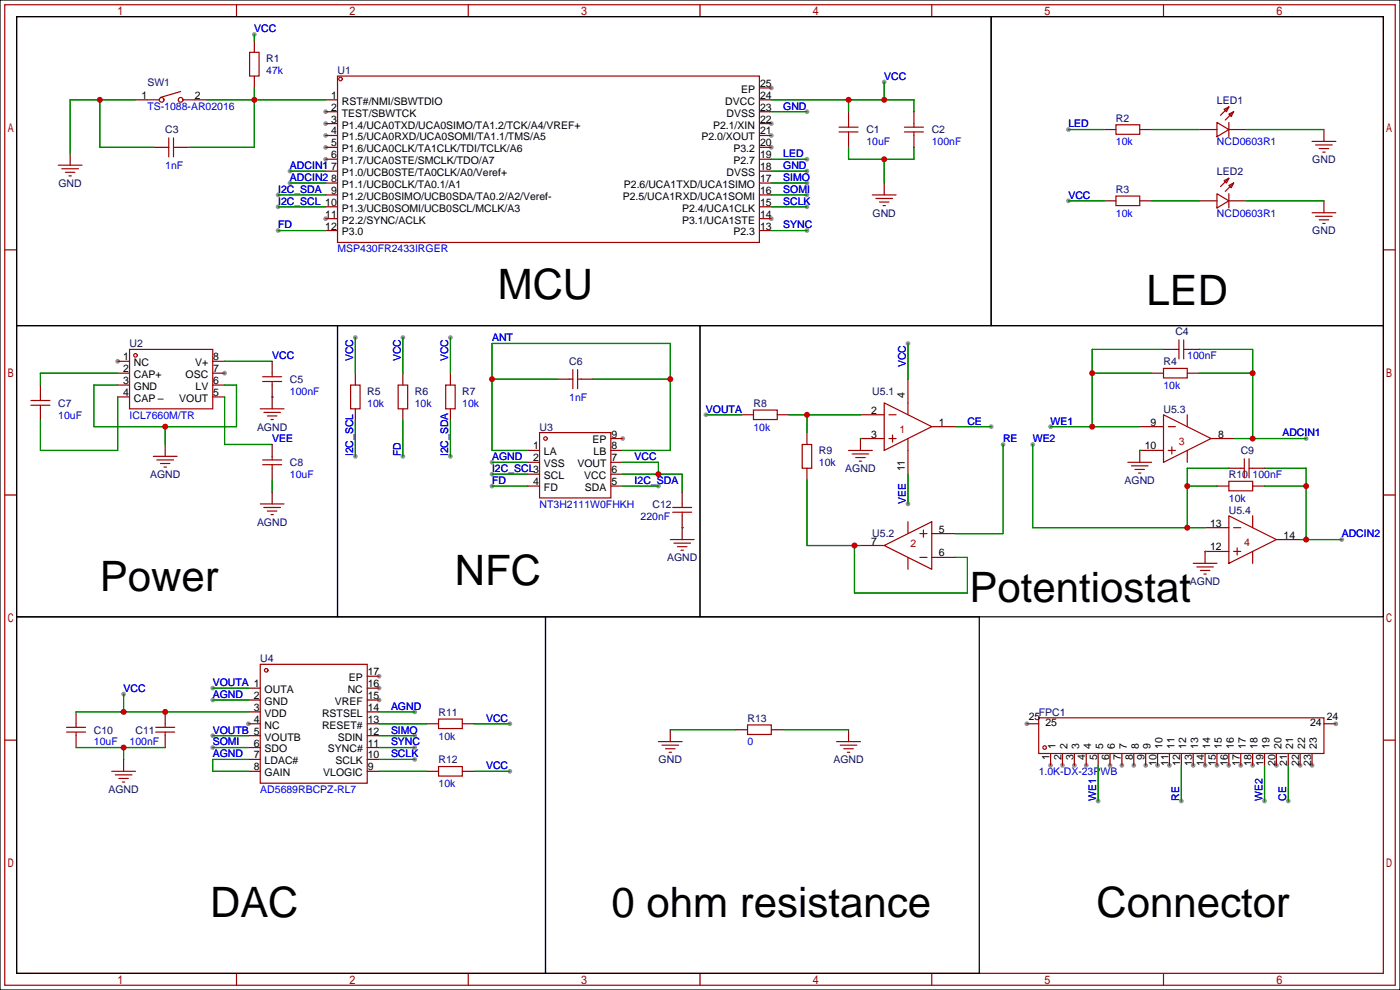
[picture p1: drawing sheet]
<svg xmlns="http://www.w3.org/2000/svg" width="299mm" height="212mm" viewBox="0 0 299 212" stroke-linecap="round" stroke-linejoin="round" font-family="sans-serif">
<path d="M0 0h299.2v211.6h-299.2z" fill="#fff" stroke="#000" stroke-width=".25"/>
<g fill="#999">
<circle cx="69.6" cy="23.9" r=".51"/>
<circle cx="69.6" cy="26.4" r=".51"/>
<circle cx="69.6" cy="29" r=".51"/>
<circle cx="69.6" cy="31.5" r=".51"/>
<circle cx="69.6" cy="34" r=".51"/>
<circle cx="69.6" cy="46.7" r=".51"/>
<circle cx="164.8" cy="46.7" r=".51"/>
<circle cx="164.8" cy="31.5" r=".51"/>
<circle cx="164.8" cy="29" r=".51"/>
<circle cx="164.8" cy="26.4" r=".51"/>
<circle cx="164.8" cy="18.8" r=".51"/>
<circle cx="53.1" cy="154.7" r=".51"/>
<circle cx="81" cy="149.6" r=".51"/>
<circle cx="81" cy="147.1" r=".51"/>
<circle cx="81" cy="144.5" r=".51"/>
<circle cx="25.1" cy="77.2" r=".51"/>
<circle cx="48" cy="79.8" r=".51"/>
<circle cx="133.1" cy="93.7" r=".51"/>
<circle cx="224.5" cy="163.6" r=".51"/>
<circle cx="227.1" cy="163.6" r=".51"/>
<circle cx="229.6" cy="163.6" r=".51"/>
<circle cx="232.2" cy="163.6" r=".51"/>
<circle cx="237.2" cy="163.6" r=".51"/>
<circle cx="239.8" cy="163.6" r=".51"/>
<circle cx="242.3" cy="163.6" r=".51"/>
<circle cx="244.9" cy="163.6" r=".51"/>
<circle cx="247.4" cy="163.6" r=".51"/>
<circle cx="249.9" cy="163.6" r=".51"/>
<circle cx="255" cy="163.6" r=".51"/>
<circle cx="257.6" cy="163.6" r=".51"/>
<circle cx="260.1" cy="163.6" r=".51"/>
<circle cx="262.6" cy="163.6" r=".51"/>
<circle cx="265.2" cy="163.6" r=".51"/>
<circle cx="267.7" cy="163.6" r=".51"/>
<circle cx="272.8" cy="163.6" r=".51"/>
<circle cx="277.9" cy="163.6" r=".51"/>
<circle cx="280.4" cy="163.6" r=".51"/>
<circle cx="285.5" cy="154.7" r=".51"/>
<circle cx="219.5" cy="154.7" r=".51"/>
<circle cx="62" cy="39.1" r=".51"/>
<circle cx="189" cy="17.5" r=".51"/>
<circle cx="54.4" cy="7.4" r=".51"/>
<circle cx="228.3" cy="27.7" r=".51"/>
<circle cx="26.4" cy="148.3" r=".51"/>
<circle cx="45.5" cy="147.1" r=".51"/>
<circle cx="45.5" cy="149.6" r=".51"/>
<circle cx="45.5" cy="157.2" r=".51"/>
<circle cx="45.5" cy="159.8" r=".51"/>
<circle cx="88.6" cy="152.1" r=".51"/>
<circle cx="88.6" cy="157.2" r=".51"/>
<circle cx="88.6" cy="159.8" r=".51"/>
<circle cx="88.6" cy="162.3" r=".51"/>
<circle cx="109" cy="164.8" r=".51"/>
<circle cx="194.1" cy="107.7" r=".51"/>
<circle cx="194.1" cy="73.4" r=".51"/>
<circle cx="150.9" cy="88.6" r=".51"/>
<circle cx="211.8" cy="91.2" r=".51"/>
<circle cx="214.4" cy="95" r=".51"/>
<circle cx="224.5" cy="91.2" r=".51"/>
<circle cx="279.1" cy="93.7" r=".51"/>
<circle cx="109" cy="154.7" r=".51"/>
<circle cx="286.8" cy="115.3" r=".51"/>
<circle cx="220.7" cy="95" r=".51"/>
<circle cx="62" cy="36.6" r=".51"/>
<circle cx="105.2" cy="101.3" r=".51"/>
<circle cx="140.7" cy="103.9" r=".51"/>
<circle cx="105.2" cy="103.9" r=".51"/>
<circle cx="105.2" cy="98.8" r=".51"/>
<circle cx="75.9" cy="97.5" r=".51"/>
<circle cx="96.3" cy="97.5" r=".51"/>
<circle cx="86.1" cy="97.5" r=".51"/>
<circle cx="75.9" cy="72.1" r=".51"/>
<circle cx="96.3" cy="72.1" r=".51"/>
<circle cx="86.1" cy="72.1" r=".51"/>
<circle cx="59.4" cy="44.2" r=".51"/>
<circle cx="59.4" cy="41.7" r=".51"/>
<circle cx="59.4" cy="49.3" r=".51"/>
<circle cx="228.3" cy="42.9" r=".51"/>
<circle cx="172.5" cy="49.3" r=".51"/>
<circle cx="172.5" cy="44.2" r=".51"/>
<circle cx="172.5" cy="41.7" r=".51"/>
<circle cx="172.5" cy="39.1" r=".51"/>
<circle cx="172.5" cy="36.6" r=".51"/>
<circle cx="172.5" cy="34" r=".51"/>
<circle cx="172.5" cy="23.9" r=".51"/>
<circle cx="275.3" cy="171.2" r=".51"/>
<circle cx="270.3" cy="171.2" r=".51"/>
<circle cx="252.5" cy="171.2" r=".51"/>
<circle cx="234.7" cy="171.2" r=".51"/>
</g>
<g fill="none" stroke="#a10000" stroke-width=".25">
<path d="M1 1h297.2v209.6h-297.2zM3.6 3.6h292.1v204.4h-292.1zM38.6 19.6l-4.3 1.2M50.5 1v2.6M53.3 11.2h2.1v5.1h-2.1zM72.1 16.3h90.2v35.5h-90.2zM100.1 1v2.6M149.6 1v2.6M199.1 1v2.6M248.7 1v2.6M12.4 35.3h5.1M13.2 36.1h3.6"/>
<path d="M14 36.8h2M14.7 37.6h.5M31.5 21.3h2.5M35.3 31.5h.8M36.1 29.5v4M37.1 29.5v4M37.1 31.5h.7M39.1 21.3h2.6M179.3 28.2h4.1M179.3 27.2h4.1M181.4 26.4v.8M181.4 28.2v.8"/>
<path d="M193.3 28.2h4.1M193.3 27.2h4.1M195.3 26.4v.8M195.3 28.2v.8M238.5 26.7h5.1v2h-5.1zM260.1 26.2l2.5 1.5-2.5 1.5zM261.6 23.4l1-.5-.5 1zM261.6 38.6l1-.5-.5 1zM262.6 24.4l1.1-.5-.6 1zM262.6 39.6l1.1-.5-.6 1zM262.6 22.9l-1.7 1.7M262.6 26.2v3"/>
<path d="M262.6 38.1l-1.7 1.8M263.7 23.9l-1.8 1.8M263.7 39.1l-1.8 1.8M280.4 30.2h5.1M281.2 31h3.5M281.9 31.8h2.1M282.7 32.5h.5M1 53.4h2.6M186.4 41.7h5.1M187.2 42.4h3.6M188 43.2h2M188.7 43.9h.5"/>
<path d="M238.5 41.9h5.1v2h-5.1zM260.1 41.4l2.5 1.5-2.5 1.5zM262.6 41.4v3M280.4 45.5h5.1M281.2 46.2h3.5M281.9 47h2.1M282.7 47.8h.5M295.7 53.4h2.5M27.7 74.7h17.8v12.7h-17.8zM58.2 79.8v.7M122.4 79v4.1M123.4 79v4.1"/>
<path d="M248.7 78.7h5v2.1h-5zM251.2 74.7h.8M252 72.6v4.1M253 72.6v4.1M253 74.7h.7M6.6 86.6h4.1M6.6 85.6h4.1M8.6 84.8v.8M8.6 86.6v.8M32.8 97.5h5M33.5 98.3h3.6M34.3 99.1h2"/>
<path d="M35.1 99.8h.5M55.6 87.4h5.1M56.1 98.3h4.1M56.1 81.5h4.1M56.1 80.5h4.1M56.1 99.3h4.1M56.4 88.1h3.5M57.1 88.9h2.1M57.9 89.7h.5M58.2 81.5v.8M58.2 97.5v.8M58.2 99.3v.8"/>
<path d="M74.9 82.3h2.1v5.1h-2.1zM85.1 82.3h2v5.1h-2zM95.2 82.3h2.1v5.1h-2.1zM115.3 92.5h15.3v13.9h-15.3zM121.7 81h.7M123.4 81h.8M161 87.6h5.1v2.1h-5.1zM171.4 95h2.1v5.1h-2.1zM181.4 96.3h5M182.1 97h3.6M182.9 97.8h2M183.6 98.6h.5"/>
<path d="M189 86.1l10.1 5.1-10.1 5.1zM190 88.6h1.5M190 93.7h1.5M190.8 93v1.5M194.1 86.1v2.5M194.1 93.7v2.6M241 98.8h5.1M241.8 99.6h3.6M248.7 88.6l10.1 5.1-10.1 5.1zM249.7 91.2h1.5M249.7 96.3h1.5M250.4 95.5v1.5"/>
<path d="M253.7 88.6v2.6M253.7 96.3v2.5M265.9 98v4.1M267 98v4.1M1 105.8h2.6M55.6 107.7h5.1M56.4 108.5h3.5M57.1 109.2h2.1M57.9 110h.5M143.3 115.3h5M143.8 108.5h4M143.8 109.5h4"/>
<path d="M144 116.1h3.6M144.8 116.8h2M145.5 117.6h.5M145.8 107.7v.8M145.8 109.5v.7M189 116.6l10.1-5.1v10.2zM194.1 111.5v2.5M194.1 119.1v2.6M196.6 119.1h1.5M196.6 114h1.5M197.4 113.3v1.5M242.6 100.3h2"/>
<path d="M243.3 101.1h.5M262.6 102.9h5.1v2h-5.1zM262.6 110.2l10.2 5.1-10.2 5.1zM263.7 112.8h1.5M263.7 117.9h1.5M264.4 117.1v1.5M265.2 100.1h.7M267 100.1h.7M267.7 110.2v2.6M267.7 117.9v2.5M295.7 105.8h2.5M255 120.4h5.1"/>
<path d="M255.8 121.2h3.5M256.5 121.9h2.1M257.3 122.7h.5M1 158.2h2.6M14.2 156.5h4.1M14.2 155.4h4.1M16.3 154.7v.7M16.3 156.5v.7M33.3 156.5h4M33.3 155.4h4M35.3 154.7v.7M35.3 156.5v.7"/>
<path d="M55.6 142h22.9v25.4h-22.9zM93.7 153.7h5.1v2h-5.1zM140.7 158.5h5.1M141.5 159.3h3.5M159.8 154.9h5v2.1h-5zM178.8 158.5h5.1M179.6 159.3h3.5M222 153.4h61v7.6h-61zM295.7 158.2h2.5M23.9 164.8h5.1M24.6 165.6h3.6M25.4 166.4h2"/>
<path d="M26.2 167.1h.5M93.7 163.8h5.1v2.1h-5.1zM142.2 160h2.1M143 160.8h.5M180.3 160h2.1M181.1 160.8h.5M50.5 208v2.6M100.1 208v2.6M149.6 208v2.6M199.1 208v2.6M248.7 208v2.6"/>
<circle cx="72.8" cy="16.9" r=".38"/>
<circle cx="34.5" cy="21.3" r=".51"/>
<circle cx="38.6" cy="21.3" r=".51"/>
<circle cx="29" cy="75.9" r=".38"/>
<circle cx="116.6" cy="93.7" r=".38"/>
<circle cx="56.9" cy="143.3" r=".38"/>
<circle cx="223.3" cy="159.8" r=".38"/>
</g>
<g fill="none" stroke="#870000" stroke-width=".25">
<path d="M54.4 8.6v2.6M54.4 16.3v2.5M162.3 18.8h2.5M15 32.8v2.5M29 21.3h2.5M32.8 31.5h2.5M37.8 31.5h2.6M41.7 21.3h2.5M69.6 21.3h2.5M69.6 23.9h2.5M69.6 26.4h2.5M69.6 29h2.5"/>
<path d="M69.6 31.5h2.5M69.6 34h2.5M69.6 36.6h2.5M69.6 39.1h2.5M162.3 21.3h2.5M162.3 23.9h2.5M162.3 26.4h2.5M162.3 29h2.5M162.3 31.5h2.5M162.3 34h2.5M162.3 36.6h2.5M162.3 39.1h2.5"/>
<path d="M181.4 23.9v2.5M181.4 29v2.5M189 39.1v2.6M195.3 23.9v2.5M195.3 29v2.5M236 27.7h2.5M243.6 27.7h2.5M256.3 27.7h3.8M262.6 27.7h3.8M283 27.7v2.5M69.6 41.7h2.5M69.6 44.2h2.5"/>
<path d="M69.6 46.7h2.5M69.6 49.3h2.5M162.3 41.7h2.5M162.3 44.2h2.5M162.3 46.7h2.5M162.3 49.3h2.5M236 42.9h2.5M243.6 42.9h2.5M256.3 42.9h3.8M262.6 42.9h3.8M283 42.9v2.6M25.1 77.2h2.6"/>
<path d="M25.1 79.8h2.6M45.5 77.2h2.5M45.5 79.8h2.5M58.2 77.2v2.6M75.9 79.8v2.5M86.1 79.8v2.5M96.3 79.8v2.5M246.1 79.8h2.6M248.7 74.7h2.5M253.7 79.8h2.6M253.7 74.7h2.6M8.6 82.3v2.5"/>
<path d="M8.6 87.4v2.5M25.1 82.3h2.6M25.1 84.8h2.6M35.3 95v2.5M45.5 82.3h2.5M45.5 84.8h2.5M58.2 82.3v5.1M58.2 95v2.5M75.9 87.4v2.5M86.1 87.4v2.5M96.3 87.4v2.5M112.8 96.3h2.5"/>
<path d="M112.8 98.8h2.5M119.1 81h2.6M124.2 81h2.5M130.6 93.7h2.5M130.6 96.3h2.5M130.6 98.8h2.5M158.5 88.6h2.5M166.1 88.6h2.6M172.5 92.5v2.5M183.9 88.6h5.1M189 93.7h-5.1v2.6M194.1 81v5.1"/>
<path d="M194.1 96.3v5M199.1 91.2h5.1M243.6 91.2h5.1M248.7 96.3h-5.1v2.5M258.8 93.7h5.1M58.2 100.1v2.5M58.2 105.2v2.5M112.8 103.9h2.5M112.8 101.3h2.5M130.6 103.9h2.5M130.6 101.3h2.5M145.8 105.2v2.5"/>
<path d="M145.8 110.2v5.1M172.5 100.1v2.5M183.9 116.6h5.1M199.1 114h5.1M199.1 119.1h5.1M257.6 112.8h5M260.1 103.9h2.5M262.6 117.9h-5v2.5M262.6 100.1h2.6M267.7 103.9h2.6M267.7 100.1h2.6M272.8 115.3h5.1"/>
<path d="M16.3 152.1v2.6M16.3 157.2v2.6M35.3 152.1v2.6M35.3 157.2v2.6M53.1 147.1h2.5M53.1 149.6h2.5M53.1 152.1h2.5M53.1 154.7h2.5M53.1 157.2h2.5M53.1 159.8h2.5M78.5 147.1h2.5M78.5 149.6h2.5"/>
<path d="M78.5 152.1h2.5M78.5 154.7h2.5M78.5 157.2h2.5M78.5 159.8h2.5M78.5 144.5h2.5M91.2 154.7h2.5M98.8 154.7h2.5M143.3 156v2.5M157.2 156h2.6M164.8 156h2.6M181.4 156v2.5M219.5 154.7h2.5"/>
<path d="M283 154.7h2.5M26.4 162.3v2.5M53.1 162.3h2.5M53.1 164.8h2.5M78.5 162.3h2.5M78.5 164.8h2.5M91.2 164.8h2.5M98.8 164.8h2.5M224.5 161v2.6M227.1 161v2.6M229.6 161v2.6M232.2 161v2.6"/>
<path d="M234.7 161v2.6M237.2 161v2.6M239.8 161v2.6M242.3 161v2.6M244.9 161v2.6M247.4 161v2.6M249.9 161v2.6M252.5 161v2.6M255 161v2.6M257.6 161v2.6M260.1 161v2.6M262.6 161v2.6"/>
<path d="M265.2 161v2.6M267.7 161v2.6M270.3 161v2.6M272.8 161v2.6M275.3 161v2.6M277.9 161v2.6M280.4 161v2.6"/>
</g>
<g fill="none" stroke="#008700" stroke-width=".25">
<path d="M54.4 7.4v1.2M54.4 18.8v12.7h-14M189 17.5v3.8M21.3 21.3v10.2h11.5M29 21.3h-14v11.5M44.2 21.3h25.4M62 39.1h7.6M62 36.6h7.6M164.8 39.1h7.7M164.8 21.3h30.5v2.6M164.8 34h7.7M164.8 36.6h7.7"/>
<path d="M164.8 23.9h7.7M181.4 31.5v2.5h13.9v-2.5M181.4 21.3v2.6M189 34v5.1M228.3 27.7h7.7M246.1 27.7h10.2M266.4 27.7h16.6M59.4 44.2h10.2M59.4 41.7h10.2M59.4 49.3h10.2M164.8 44.2h7.7M164.8 41.7h7.7"/>
<path d="M164.8 49.3h7.7M228.3 42.9h7.7M246.1 42.9h10.2M266.4 42.9h16.6M25.1 79.8h-16.5v2.5M48 77.2h10.2M75.9 72.1v7.7M86.1 72.1v7.7M96.3 72.1v7.7M194.1 73.4v7.6M233.4 79.8h12.7M248.7 74.7h-15.3v16.5"/>
<path d="M256.3 79.8h11.4M256.3 74.7h11.4v19M25.1 84.8v11.5h-16.5v-6.4M25.1 82.3h-5v8.9h30.4v-8.9h-2.5M35.3 91.2v3.8M48 84.8v10.2h10.2M58.2 84.8h.1M75.9 89.9v7.6M86.1 89.9v7.6M96.3 89.9v7.6M105.2 98.8h7.6M105.2 81h13.9"/>
<path d="M112.8 96.3h-7.6v-22.9h38.1v22.9h-10.2M126.7 81h16.6M133.1 98.8h7.6v2.5M150.9 88.6h7.6M168.7 88.6h15.2M172.5 88.6v3.9M183.9 93.7h.1M204.2 91.2h7.6M214.4 95v19h-10.2M220.7 95v17.8h36.9M224.5 91.2h19.1M243.6 96.3h.1"/>
<path d="M263.9 93.7h15.2M58.2 102.6v2.6M105.2 103.9h7.6M105.2 101.3h7.6M133.1 103.9h7.6M133.1 101.3h12.7v3.9M145.8 112.8h.1M172.5 102.6v14h11.4M182.6 116.6v10.1h24.2v-7.6h-2.6M194.1 101.3v6.4M253.7 103.9h6.4M257.6 117.9h.1"/>
<path d="M262.6 100.1h-8.9v12.7M270.3 100.1h8.8v15.2M270.3 103.9h8.8M277.9 115.3h8.9M16.3 152.1h36.8M16.3 159.8h19M26.4 148.3v3.8M26.4 159.8v2.5M45.5 159.8h7.6M45.5 147.1h7.6M45.5 149.6h7.6M45.5 157.2h7.6"/>
<path d="M81 152.1h7.6M81 159.8h7.6M81 157.2h7.6M81 154.7h10.2M101.3 154.7h7.7M143.3 156h13.9M167.4 156h14M53.1 162.3h-7.6v2.5h7.6M81 162.3h7.6M81 164.8h10.2M101.3 164.8h7.7M234.7 163.6v7.6"/>
<path d="M252.5 163.6v7.6M270.3 163.6v7.6M275.3 163.6v7.6"/>
</g>
<path d="M3.6 3.6h208.2v66h-208.2zM211.8 3.6h83.9v66h-83.9zM3.6 69.6h68.5v62.2h-68.5zM72.1 69.6h77.5v62.2h-77.5zM149.6 69.6h146.1v62.2h-146.1zM3.6 131.8h113v76.2h-113zM116.6 131.8h92.7v76.2h-92.7z" fill="none" stroke="#000" stroke-width=".25"/>
<g fill="#c00">
<circle cx="54.4" cy="21.3" r=".63"/>
<circle cx="189" cy="34" r=".63"/>
<circle cx="189" cy="21.3" r=".63"/>
<circle cx="181.4" cy="21.3" r=".63"/>
<circle cx="21.3" cy="21.3" r=".63"/>
<circle cx="35.3" cy="91.2" r=".63"/>
<circle cx="26.4" cy="152.1" r=".63"/>
<circle cx="35.3" cy="152.1" r=".63"/>
<circle cx="26.4" cy="159.8" r=".63"/>
<circle cx="182.6" cy="116.6" r=".63"/>
<circle cx="233.4" cy="91.2" r=".63"/>
<circle cx="233.4" cy="79.8" r=".63"/>
<circle cx="267.7" cy="93.7" r=".63"/>
<circle cx="267.7" cy="79.8" r=".63"/>
<circle cx="279.1" cy="115.3" r=".63"/>
<circle cx="279.1" cy="103.9" r=".63"/>
<circle cx="253.7" cy="103.9" r=".63"/>
<circle cx="253.7" cy="112.8" r=".63"/>
<circle cx="140.7" cy="101.3" r=".63"/>
<circle cx="143.3" cy="81" r=".63"/>
<circle cx="105.2" cy="81" r=".63"/>
<circle cx="172.5" cy="88.6" r=".63"/>
</g>
<g font-size="9">
<text x="106.4" y="64">MCU</text>
<text x="245" y="65.3">LED</text>
<text x="97.2" y="125">NFC</text>
<text x="21.3" y="126.2">Power</text>
<text x="207.2" y="128.8">Potentiostat</text>
<text x="44.9" y="196.1">DAC</text>
<text x="130.7" y="196.1">0 ohm resistance</text>
<text x="234.3" y="196.1">Connector</text>
</g>
<g font-size="2.2" fill="#00f">
<text x="54.4" y="6.9">VCC</text>
<text x="56.9" y="15.8">47k</text>
<text x="189" y="17.1">VCC</text>
<text x="31.5" y="23.4">TS-1088-AR02016</text>
<text x="167.4" y="23.4">GND</text>
<text x="228.3" y="27.2">LED</text>
<text x="167.4" y="33.6">LED</text>
<text x="185.2" y="31">10uF</text>
<text x="199.1" y="31">100nF</text>
<text x="238.5" y="31">10k</text>
<text x="260.1" y="31">NCD0603R1</text>
<text x="35.3" y="36.1">1nF</text>
<text x="59.4" y="41.2">I2C_SDA</text>
<text x="62" y="38.7">ADCIN2</text>
<text x="62" y="36.1">ADCIN1</text>
<text x="167.4" y="41.2">SOMI</text>
<text x="167.4" y="38.7">SIMO</text>
<text x="167.4" y="36.1">GND</text>
<text x="59.4" y="43.7">I2C_SCL 10</text>
<text x="167.4" y="43.7">SCLK</text>
<text x="228.3" y="42.5">VCC</text>
<text x="238.5" y="46.3">10k</text>
<text x="260.1" y="46.3">NCD0603R1</text>
<text x="59.4" y="48.8">FD</text>
<text x="72.1" y="53.9">MSP430FR2433IRGER</text>
<text x="167.4" y="48.8">SYNC</text>
<text x="58.2" y="76.8">VCC</text>
<text x="75.5" y="77.2" transform="rotate(-90 75.5 77.2)">VCC</text>
<text x="85.7" y="77.2" transform="rotate(-90 85.7 77.2)">VCC</text>
<text x="95.8" y="77.2" transform="rotate(-90 95.8 77.2)">VCC</text>
<text x="105.2" y="73">ANT</text>
<text x="253.7" y="76.8">100nF</text>
<text x="193.6" y="78.5" transform="rotate(-90 193.6 78.5)">VCC</text>
<text x="248.7" y="83.1">10k</text>
<text x="12.4" y="89.5">10uF</text>
<text x="27.7" y="89.5">ICL7660M/TR</text>
<text x="62" y="84.4">100nF</text>
<text x="78.5" y="86.9">10k</text>
<text x="88.6" y="86.9">10k</text>
<text x="98.8" y="86.9">10k</text>
<text x="121.7" y="85.7">1nF</text>
<text x="150.9" y="88.2">VOUTA</text>
<text x="58.2" y="94.5">VEE</text>
<text x="161" y="92">10k</text>
<text x="206.8" y="90.7">CE</text>
<text x="214.4" y="94.5">RE</text>
<text x="220.7" y="94.5">WE2</text>
<text x="224.5" y="90.7">WE1</text>
<text x="274.1" y="93.3">ADCIN1</text>
<text x="75.5" y="97.5" transform="rotate(-90 75.5 97.5)">I2C_SCL</text>
<text x="85.7" y="97.5" transform="rotate(-90 85.7 97.5)">FD</text>
<text x="95.8" y="97.5" transform="rotate(-90 95.8 97.5)">I2C_SDA</text>
<text x="105.2" y="100.9">I2C_SCL3</text>
<text x="105.2" y="98.4">AGND</text>
<text x="135.6" y="98.4">VCC</text>
<text x="175" y="99.6">10k</text>
<text x="62" y="102.2">10uF</text>
<text x="105.2" y="103.4">FD</text>
<text x="135.6" y="103.4">I2C_SDA</text>
<text x="193.6" y="107.7" transform="rotate(-90 193.6 107.7)">VEE</text>
<text x="262.6" y="107.2">10k</text>
<text x="267.7" y="102.2">100nF</text>
<text x="115.3" y="108.5">NT3H2111W0FHKH</text>
<text x="136.9" y="111.1">220nF</text>
<text x="286.8" y="114.9">ADCIN2</text>
<text x="26.4" y="147.9">VCC</text>
<text x="45.5" y="146.6">VOUTA 1</text>
<text x="45.5" y="149.2">AGND</text>
<text x="83.6" y="151.7">AGND</text>
<text x="103.9" y="154.2">VCC</text>
<text x="20.1" y="159.3">10uF</text>
<text x="27.7" y="159.3">100nF</text>
<text x="45.5" y="156.8">VOUTB 5</text>
<text x="45.5" y="159.3">SOMI</text>
<text x="45.5" y="161.9">AGND</text>
<text x="83.6" y="156.8">SIMO</text>
<text x="83.6" y="159.3">SYNC</text>
<text x="83.6" y="161.9">SCLK</text>
<text x="93.7" y="158">10k</text>
<text x="159.8" y="159.3">0</text>
<text x="103.9" y="164.4">VCC</text>
<text x="222" y="165.7">1.0K-DX-23PWB</text>
<text x="55.6" y="169.5">AD5689RBCPZ-RL7</text>
<text x="93.7" y="168.2">10k</text>
<text x="234.2" y="171.2" transform="rotate(-90 234.2 171.2)">WE1</text>
<text x="252" y="171.2" transform="rotate(-90 252 171.2)">RE</text>
<text x="269.8" y="171.2" transform="rotate(-90 269.8 171.2)">WE2</text>
<text x="274.9" y="171.2" transform="rotate(-90 274.9 171.2)">CE</text>
</g>
<g font-size="2.2" fill="#000080">
<text x="56.9" y="13.3">R1</text>
<text x="72.1" y="15.8">U1</text>
<text x="31.5" y="18.3">SW1</text>
<text x="260.1" y="22.2">LED1</text>
<text x="35.3" y="28.5">C3</text>
<text x="185.2" y="28.5">C1</text>
<text x="199.1" y="28.5">C2</text>
<text x="238.5" y="26">R2</text>
<text x="280.5" y="34.9">GND</text>
<text x="12.5" y="39.9">GND</text>
<text x="238.5" y="41.2">R3</text>
<text x="260.1" y="37.4">LED2</text>
<text x="186.5" y="46.3">GND</text>
<text x="280.5" y="50.1">GND</text>
<text x="251.2" y="71.7">C4</text>
<text x="27.7" y="74.2">U2</text>
<text x="62" y="81.8">C5</text>
<text x="121.7" y="78">C6</text>
<text x="248.7" y="78">R4</text>
<text x="12.4" y="86.9">C7</text>
<text x="78.5" y="84.4">R5</text>
<text x="88.6" y="84.4">R6</text>
<text x="98.8" y="84.4">R7</text>
<text x="161" y="86.9">R8</text>
<text x="186.4" y="84.4">U5.1</text>
<text x="248.7" y="88.2">U5.3</text>
<text x="54.9" y="92">AGND</text>
<text x="115.3" y="92">U3</text>
<text x="62" y="99.6">C8</text>
<text x="175" y="97.1">R9</text>
<text x="180.7" y="100.9">AGND</text>
<text x="265.2" y="97.1">C9</text>
<text x="32.1" y="102.2">AGND</text>
<text x="240.3" y="103.4">AGND</text>
<text x="262.6" y="102.2">R10</text>
<text x="54.9" y="112.3">AGND</text>
<text x="139.4" y="108.5">C12</text>
<text x="262.6" y="109.8">U5.4</text>
<text x="142.6" y="119.9">AGND</text>
<text x="186.4" y="114.9">U5.2</text>
<text x="254.3" y="125">AGND</text>
<text x="55.6" y="141.5">U4</text>
<text x="93.7" y="153">R11</text>
<text x="159.8" y="154.2">R13</text>
<text x="222" y="153">FPC1</text>
<text x="20.1" y="156.8">C10</text>
<text x="29" y="156.8">C11</text>
<text x="93.7" y="163.1">R12</text>
<text x="140.8" y="163.1">GND</text>
<text x="178.1" y="163.1">AGND</text>
<text x="23.2" y="169.5">AGND</text>
</g>
<g font-size="2.2">
<text x="30.3" y="21.1">1</text>
<text x="41.7" y="21.1">2</text>
<text x="70.8" y="21.1">1</text>
<text x="70.8" y="23.7">2</text>
<text x="73.1" y="22.4">RST#/NMI/SBWTDIO</text>
<text x="155" y="22.4">DVCC</text>
<text x="158.4" y="19.9">EP</text>
<text x="162.4" y="23.7">23</text>
<text x="162.4" y="21.1">24</text>
<text x="162.4" y="18.6">25</text>
<text x="70.8" y="26.2">3</text>
<text x="70.8" y="28.7">4</text>
<text x="73.1" y="24.9">TEST/SBWTCK</text>
<text x="73.1" y="27.5">P1.4/UCA0TXD/UCA0SIMO/TA1.2/TCK/A4/VREF+</text>
<text x="152.4" y="27.5">P2.1/XIN</text>
<text x="155.3" y="24.9">DVSS</text>
<text x="162.4" y="28.7">21</text>
<text x="162.4" y="26.2">22</text>
<text x="70.8" y="31.3">5</text>
<text x="70.8" y="33.8">6</text>
<text x="73.1" y="30">P1.5/UCA0RXD/UCA0SOMI/TA1.1/TMS/A5</text>
<text x="73.1" y="32.6">P1.6/UCA0CLK/TA1CLK/TDI/TCLK/A6</text>
<text x="73.1" y="35.1">P1.7/UCA0STE/SMCLK/TDO/A7</text>
<text x="149.9" y="30">P2.0/XOUT</text>
<text x="156.8" y="35.1">P2.7</text>
<text x="156.8" y="32.6">P3.2</text>
<text x="162.4" y="33.8">19</text>
<text x="162.4" y="31.3">20</text>
<text x="70.8" y="36.4">7</text>
<text x="70.8" y="38.9">8</text>
<text x="70.8" y="41.4">9</text>
<text x="73.1" y="37.6">P1.0/UCB0STE/TA0CLK/A0/Veref+</text>
<text x="73.1" y="40.2">P1.1/UCB0CLK/TA0.1/A1</text>
<text x="133.3" y="40.2">P2.6/UCA1TXD/UCA1SIMO</text>
<text x="155.3" y="37.6">DVSS</text>
<text x="162.4" y="41.4">16</text>
<text x="162.4" y="38.9">17</text>
<text x="162.4" y="36.4">18</text>
<text x="69.5" y="46.5">11</text>
<text x="73.1" y="42.7">P1.2/UCB0SIMO/UCB0SDA/TA0.2/A2/Veref-</text>
<text x="73.1" y="45.3">P1.3/UCB0SOMI/UCB0SCL/MCLK/A3</text>
<text x="73.1" y="47.8">P2.2/SYNC/ACLK</text>
<text x="133.1" y="42.7">P2.5/UCA1RXD/UCA1SOMI</text>
<text x="145.8" y="47.8">P3.1/UCA1STE</text>
<text x="145.8" y="45.3">P2.4/UCA1CLK</text>
<text x="162.4" y="46.5">14</text>
<text x="162.4" y="44">15</text>
<text x="69.5" y="49.1">12</text>
<text x="73.1" y="50.3">P3.0</text>
<text x="156.8" y="50.3">P2.3</text>
<text x="162.4" y="49.1">13</text>
<text x="26.3" y="77">1</text>
<text x="45.6" y="77">8</text>
<text x="26.3" y="79.5">2</text>
<text x="26.3" y="82.1">3</text>
<text x="28.6" y="78.3">NC</text>
<text x="28.6" y="80.8">CAP+</text>
<text x="28.6" y="83.4">GND</text>
<text x="39.7" y="80.8">OSC</text>
<text x="41.7" y="78.3">V+</text>
<text x="41.8" y="83.4">LV</text>
<text x="45.6" y="82.1">6</text>
<text x="45.6" y="79.5">7</text>
<text x="26.3" y="84.6">4</text>
<text x="28.6" y="85.9">CAP</text>
<text x="38.3" y="85.9">VOUT</text>
<text x="45.6" y="84.6">5</text>
<text x="186.2" y="88.4">2</text>
<text x="193.4" y="85.1" transform="rotate(-90 193.4 85.1)">4</text>
<text x="126.6" y="94.8">EP</text>
<text x="130.7" y="93.5">9</text>
<text x="186.2" y="93.5">3</text>
<text x="200.7" y="91">1</text>
<text x="245.9" y="91">9</text>
<text x="260.3" y="93.5">8</text>
<text x="113.9" y="98.6">2</text>
<text x="113.9" y="96.1">1</text>
<text x="116.3" y="99.9">VSS</text>
<text x="116.3" y="97.3">LA</text>
<text x="123.4" y="99.9">VOUT</text>
<text x="126.9" y="97.3">LB</text>
<text x="130.7" y="96.1">8</text>
<text x="130.7" y="98.6">7</text>
<text x="130.7" y="101.1">6</text>
<text x="193.4" y="100.8" transform="rotate(-90 193.4 100.8)">11</text>
<text x="244.7" y="96.1">10</text>
<text x="113.9" y="103.7">4</text>
<text x="116.3" y="104.9">FD</text>
<text x="116.3" y="102.4">SCL</text>
<text x="124.9" y="102.4">VCC</text>
<text x="125" y="104.9">SDA</text>
<text x="130.7" y="103.7">5</text>
<text x="200.7" y="113.8">5</text>
<text x="258.6" y="112.6">13</text>
<text x="186.2" y="116.4">7</text>
<text x="200.7" y="118.9">6</text>
<text x="258.6" y="117.6">12</text>
<text x="274.3" y="115.1">14</text>
<text x="54.3" y="149.4">2</text>
<text x="56.6" y="148.1">OUTA</text>
<text x="74.3" y="148.1">NC</text>
<text x="74.6" y="145.6">EP</text>
<text x="78.6" y="149.4">15</text>
<text x="78.6" y="146.9">16</text>
<text x="78.6" y="144.3">17</text>
<text x="54.3" y="151.9">3</text>
<text x="54.3" y="154.5">4</text>
<text x="56.6" y="150.7">GND</text>
<text x="56.6" y="153.2">VDD</text>
<text x="56.6" y="155.7">NC</text>
<text x="68.8" y="155.7">RESET#</text>
<text x="68.8" y="153.2">RSTSEL</text>
<text x="71.6" y="150.7">VREF</text>
<text x="78.6" y="154.5">13</text>
<text x="78.6" y="151.9">14</text>
<text x="219.9" y="154">25</text>
<text x="223.4" y="155.3">25</text>
<text x="280" y="155.3">24</text>
<text x="283.6" y="154">24</text>
<text x="54.3" y="159.6">6</text>
<text x="56.6" y="158.3">VOUTB</text>
<text x="56.6" y="160.8">SDO</text>
<text x="70.1" y="160.8">SYNC#</text>
<text x="72.2" y="158.3">SDIN</text>
<text x="78.6" y="159.6">11</text>
<text x="78.6" y="157">12</text>
<text x="225.6" y="160.1" transform="rotate(-90 225.6 160.1)">1</text>
<text x="228.1" y="160.1" transform="rotate(-90 228.1 160.1)">2</text>
<text x="230.7" y="160.1" transform="rotate(-90 230.7 160.1)">3</text>
<text x="233.2" y="160.1" transform="rotate(-90 233.2 160.1)">4</text>
<text x="235.8" y="160.1" transform="rotate(-90 235.8 160.1)">5</text>
<text x="238.3" y="160.1" transform="rotate(-90 238.3 160.1)">6</text>
<text x="240.8" y="160.1" transform="rotate(-90 240.8 160.1)">7</text>
<text x="243.4" y="160.1" transform="rotate(-90 243.4 160.1)">8</text>
<text x="245.9" y="160.1" transform="rotate(-90 245.9 160.1)">9</text>
<text x="248.5" y="160.1" transform="rotate(-90 248.5 160.1)">10</text>
<text x="251" y="160.1" transform="rotate(-90 251 160.1)">11</text>
<text x="253.5" y="160.1" transform="rotate(-90 253.5 160.1)">12</text>
<text x="256.1" y="160.1" transform="rotate(-90 256.1 160.1)">13</text>
<text x="258.6" y="160.1" transform="rotate(-90 258.6 160.1)">14</text>
<text x="261.2" y="160.1" transform="rotate(-90 261.2 160.1)">15</text>
<text x="263.7" y="160.1" transform="rotate(-90 263.7 160.1)">16</text>
<text x="266.2" y="160.1" transform="rotate(-90 266.2 160.1)">17</text>
<text x="268.8" y="160.1" transform="rotate(-90 268.8 160.1)">18</text>
<text x="271.3" y="160.1" transform="rotate(-90 271.3 160.1)">19</text>
<text x="273.9" y="160.1" transform="rotate(-90 273.9 160.1)">20</text>
<text x="276.4" y="160.1" transform="rotate(-90 276.4 160.1)">21</text>
<text x="278.9" y="160.1" transform="rotate(-90 278.9 160.1)">22</text>
<text x="281.5" y="160.1" transform="rotate(-90 281.5 160.1)">23</text>
<text x="54.3" y="162.1">7</text>
<text x="54.3" y="164.6">8</text>
<text x="56.6" y="163.4">LDAC#</text>
<text x="56.6" y="165.9">GAIN</text>
<text x="69.1" y="165.9">VLOGIC</text>
<text x="71.7" y="163.4">SCLK</text>
<text x="78.6" y="164.6">9</text>
<text x="78.6" y="162.1">10</text>
<text x="224.3" y="162.4" transform="rotate(-90 224.3 162.4)">1</text>
<text x="226.9" y="162.4" transform="rotate(-90 226.9 162.4)">2</text>
<text x="229.4" y="162.4" transform="rotate(-90 229.4 162.4)">3</text>
<text x="231.9" y="162.4" transform="rotate(-90 231.9 162.4)">4</text>
<text x="234.5" y="162.4" transform="rotate(-90 234.5 162.4)">5</text>
<text x="237" y="162.4" transform="rotate(-90 237 162.4)">6</text>
<text x="239.6" y="162.4" transform="rotate(-90 239.6 162.4)">7</text>
<text x="242.1" y="162.4" transform="rotate(-90 242.1 162.4)">8</text>
<text x="244.6" y="162.4" transform="rotate(-90 244.6 162.4)">9</text>
<text x="247.2" y="163.7" transform="rotate(-90 247.2 163.7)">10</text>
<text x="249.7" y="163.7" transform="rotate(-90 249.7 163.7)">11</text>
<text x="252.3" y="163.7" transform="rotate(-90 252.3 163.7)">12</text>
<text x="254.8" y="163.7" transform="rotate(-90 254.8 163.7)">13</text>
<text x="257.3" y="163.7" transform="rotate(-90 257.3 163.7)">14</text>
<text x="259.9" y="163.7" transform="rotate(-90 259.9 163.7)">15</text>
<text x="262.4" y="163.7" transform="rotate(-90 262.4 163.7)">16</text>
<text x="265" y="163.7" transform="rotate(-90 265 163.7)">17</text>
<text x="267.5" y="163.7" transform="rotate(-90 267.5 163.7)">18</text>
<text x="270" y="163.7" transform="rotate(-90 270 163.7)">19</text>
<text x="272.6" y="163.7" transform="rotate(-90 272.6 163.7)">20</text>
<text x="275.1" y="163.7" transform="rotate(-90 275.1 163.7)">21</text>
<text x="277.7" y="163.7" transform="rotate(-90 277.7 163.7)">22</text>
<text x="280.2" y="163.7" transform="rotate(-90 280.2 163.7)">23</text>
</g>
<g font-size="2.2" fill="#a00000">
<text x="192.3" y="92.5">1</text>
<text x="252" y="95.1">3</text>
<text x="194.6" y="116.9">2</text>
<text x="265.9" y="116.6">4</text>
</g>
</svg>
